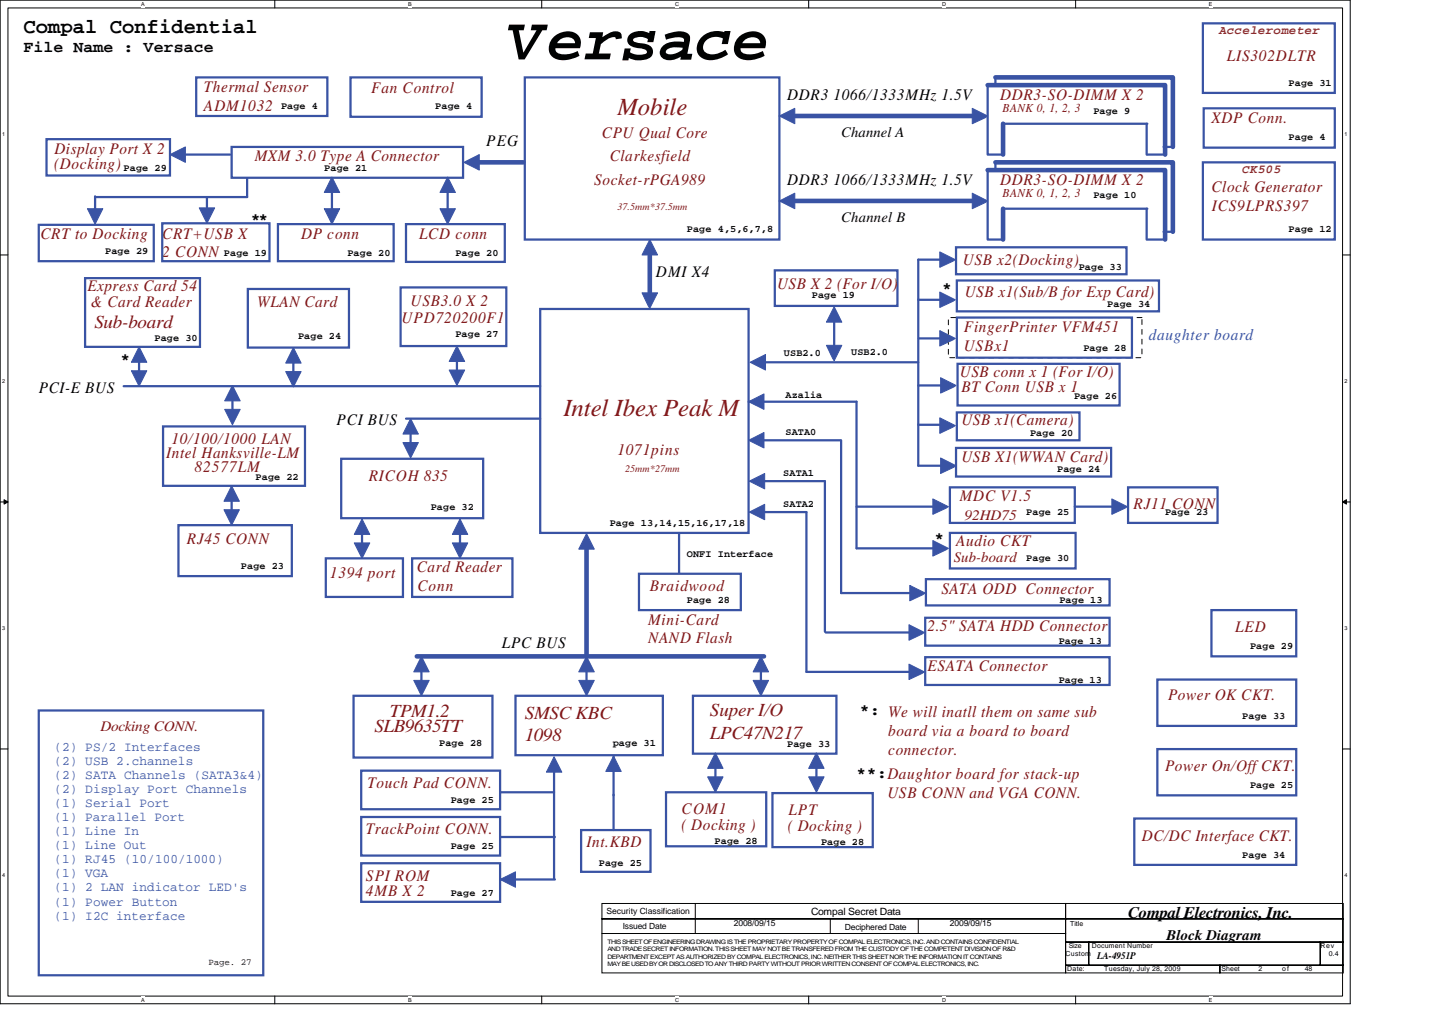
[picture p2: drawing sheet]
<svg xmlns="http://www.w3.org/2000/svg" width="297mm" height="210mm" viewBox="0 0 297 210" stroke-linecap="round" stroke-linejoin="round" font-family="sans-serif">
<path d="M0 0h280.1v208.1h-280.1zM1.6 1.6h276.9v204.9h-276.9z" fill="none" stroke="#010202" stroke-width=".21"/>
<g fill="#fff">
<path d="M29.3 .2h.8v1.3h-.8z"/>
<path d="M29.3 206.6h.8v1.3h-.8z"/>
</g>
<path d="M57 0v1.6M57 206.5v1.6" fill="none" stroke="#010202" stroke-width=".21"/>
<g fill="#fff">
<path d="M84.7 .2h.7v1.3h-.7z"/>
<path d="M84.7 206.6h.7v1.3h-.7z"/>
</g>
<path d="M112.4 0v1.6M112.4 206.5v1.6" fill="none" stroke="#010202" stroke-width=".21"/>
<g fill="#fff">
<path d="M140 .2h.8v1.3h-.8z"/>
<path d="M140 206.6h.8v1.3h-.8z"/>
</g>
<path d="M167.7 0v1.6M167.7 206.5v1.6" fill="none" stroke="#010202" stroke-width=".21"/>
<g fill="#fff">
<path d="M195.4 .2h.8v1.3h-.8z"/>
<path d="M195.4 206.6h.8v1.3h-.8z"/>
</g>
<path d="M223.1 0v1.6M223.1 206.5v1.6" fill="none" stroke="#010202" stroke-width=".21"/>
<g fill="#fff">
<path d="M250.8 .2h.7v1.3h-.7z"/>
<path d="M250.8 206.6h.7v1.3h-.7z"/>
<path d="M.4 27.2h.7v1.3h-.7z"/>
<path d="M278.9 27.2h.6v1.3h-.6z"/>
<path d="M.4 78.4h.7v1.3h-.7z"/>
<path d="M278.9 78.4h.6v1.3h-.6z"/>
</g>
<path d="M0 52.8h1.6M278.5 52.8h1.6" fill="none" stroke="#010202" stroke-width=".21"/>
<g fill="#fff">
<path d="M.4 129.6h.7v1.3h-.7z"/>
<path d="M278.9 129.6h.6v1.3h-.6z"/>
</g>
<path d="M0 104.1h1.6M278.5 104.1h1.6" fill="none" stroke="#010202" stroke-width=".21"/>
<path d="M.8 103.6l.8 .5-.8 .4z" fill="#010202"/>
<path d="M.8 103.6l.8 .5-.8 .4z" fill="none" stroke="#010202" stroke-width=".21"/>
<path d="M278.5 104.1l.8-.5v.9z" fill="#010202"/>
<path d="M278.5 104.1l.8-.5v.9z" fill="none" stroke="#010202" stroke-width=".21"/>
<g fill="#fff">
<path d="M.4 180.8h.7v1.3h-.7z"/>
<path d="M278.9 180.8h.6v1.3h-.6z"/>
</g>
<g fill="none" stroke="#010202" stroke-width=".21">
<path d="M0 155.3h1.6M278.5 155.3h1.6M124.9 187.3h96.1v3.2h-96.1zM124.9 190.5h96.1v3h-96.1zM124.9 193.5h96.1v8.2h-96.1zM144.2 187.3v6.2M172.2 190.5v3M190.5 190.5v3M221 195.3h4.8v4.8h-4.8zM221 187.3h57.6v3.2h-57.6zM221 190.5h57.6v4.8h-57.6zM225.8 195.3h48.1v4.8h-48.1z"/>
<path d="M273.9 195.3h4.7v4.8h-4.7zM221 200.1h32v1.6h-32zM253 200.1h25.6v1.6h-25.6z"/>
</g>
<g fill="none" stroke="#3953a4" stroke-width=".47">
<path d="M40.7 16h27.2v8h-27.2zM72.7 16h27.2v8.2h-27.2zM108.9 16h52.8v33.7h-52.8zM249.5 33.7h27.4v16h-27.4zM112.1 64h43.2v46.5h-43.2zM157 99.7h14.1v31.2M158.5 91.3h15.8M37 108.9h23.5v10.5h-23.5zM67.6 115.7h16v8h-16zM95.4 109.2v4.6M177.7 105h16.6M197 101h25.9v7.4h-25.9z"/>
<path d="M171.3 131.1h19.5M191.9 128.1h38.3v5.7h-38.3zM192.1 120.1h38.1v5.4h-38.1zM73.3 144.2h28.8v12.8h-28.8zM74.9 159.7h28.8v8h-28.8zM106.9 144.2h30.6v12.3h-30.6zM127.3 156.9v15.2M103.7 164.2h11.2M120.5 172.1h14.4v8.6h-14.4z"/>
</g>
<path d="M193.5 103.4l3.2 1.6-3.2 1.6z" fill="#3953a4"/>
<path d="M193.5 103.4l3.2 1.6-3.2 1.6z" fill="none" stroke="#3953a4" stroke-width=".21"/>
<path d="M25.7 80h86.4" fill="none" stroke="#3953a4" stroke-width=".47"/>
<path d="M188.7 121.3l3.2 1.6-3.2 1.6z" fill="#3953a4"/>
<path d="M188.7 121.3l3.2 1.6-3.2 1.6z" fill="none" stroke="#3953a4" stroke-width=".21"/>
<path d="M133.2 60.7h3.2l-1.6 3.2z" fill="#3953a4"/>
<path d="M133.2 60.7h3.2l-1.6 3.2z" fill="none" stroke="#3953a4" stroke-width=".21"/>
<path d="M84.2 46.5h20.5v7.8h-20.5z" fill="none" stroke="#3953a4" stroke-width=".47"/>
<path d="M188.5 129.5l3.2 1.6-3.2 1.6z" fill="#3953a4"/>
<path d="M188.5 129.5l3.2 1.6-3.2 1.6z" fill="none" stroke="#3953a4" stroke-width=".21"/>
<path d="M204.9 17.6v14.4h3.2M238 32h3.2M74.9 169.4h28.8v8h-28.8z" fill="none" stroke="#3953a4" stroke-width=".47"/>
<path d="M204.9 17.6h36.8v14.4M208.1 25.7v6.3" fill="none" stroke="#3953a4" stroke-width=".95"/>
<path d="M155.4 99.7l3.2-1.6v3.2z" fill="#3953a4"/>
<path d="M155.4 99.7l3.2-1.6v3.2z" fill="none" stroke="#3953a4" stroke-width=".21"/>
<path d="M208.1 25.7h29.9M237.8 25.7v6.3" fill="none" stroke="#3953a4" stroke-width=".47"/>
<path d="M201.7 22.5l3.2 1.5-3.2 1.7z" fill="#3953a4"/>
<path d="M201.7 22.5l3.2 1.5-3.2 1.7z" fill="none" stroke="#3953a4" stroke-width=".21"/>
<path d="M161.7 24l3.2-1.5v3.2z" fill="#3953a4"/>
<path d="M161.7 24l3.2-1.5v3.2z" fill="none" stroke="#3953a4" stroke-width=".21"/>
<path d="M190.5 53.8v42.7M198.5 58.1h41.9v6.4h-41.9zM198.5 65.8h36.3v8.3h-36.3zM198.6 75.4h33.6v8.6h-33.6zM177.7 113.7h16M197 110.5h26.1v7.3h-26.1z" fill="none" stroke="#3953a4" stroke-width=".47"/>
<path d="M196.7 65.8h40.2v8.3h-40.2z" fill="none" stroke="#010202" stroke-width=".21" stroke-dasharray="1 1 1 1 1 1 1 1"/>
<path d="M194.9 60.5l3.3 1.6-3.3 1.6z" fill="#3953a4"/>
<path d="M194.9 60.5l3.3 1.6-3.3 1.6z" fill="none" stroke="#3953a4" stroke-width=".21"/>
<path d="M158.6 75.1h31.9M190.5 62.1h6.1" fill="none" stroke="#3953a4" stroke-width=".47"/>
<path d="M194.9 68.5l3.3 1.6-3.3 1.6z" fill="#3953a4"/>
<path d="M194.9 68.5l3.3 1.6-3.3 1.6z" fill="none" stroke="#3953a4" stroke-width=".21"/>
<path d="M190.6 70.1h6.1" fill="none" stroke="#3953a4" stroke-width=".47"/>
<path d="M195.1 78.3l3.2 1.6-3.2 1.6z" fill="#3953a4"/>
<path d="M195.1 78.3l3.2 1.6-3.2 1.6z" fill="none" stroke="#3953a4" stroke-width=".21"/>
<path d="M190.5 79.9h6.1" fill="none" stroke="#3953a4" stroke-width=".47"/>
<path d="M155.6 75.1l3.2-1.6v3.2z" fill="#3953a4"/>
<path d="M155.6 75.1l3.2-1.6v3.2z" fill="none" stroke="#3953a4" stroke-width=".21"/>
<path d="M155.3 83.3h22.4" fill="none" stroke="#3953a4" stroke-width=".47"/>
<path d="M155.3 83.3l3.2-1.6v3.2z" fill="#3953a4"/>
<path d="M155.3 83.3l3.2-1.6v3.2z" fill="none" stroke="#3953a4" stroke-width=".21"/>
<path d="M155.3 91.3l3.2-1.6v3.2z" fill="#3953a4"/>
<path d="M155.3 91.3l3.2-1.6v3.2z" fill="none" stroke="#3953a4" stroke-width=".21"/>
<path d="M193.5 112.1l3.2 1.6-3.2 1.6z" fill="#3953a4"/>
<path d="M193.5 112.1l3.2 1.6-3.2 1.6z" fill="none" stroke="#3953a4" stroke-width=".21"/>
<path d="M134.8 49.7l1.6 3.1h-3.2z" fill="#3953a4"/>
<path d="M134.8 49.7l1.6 3.1h-3.2z" fill="none" stroke="#3953a4" stroke-width=".21"/>
<path d="M134.8 52v9.7" fill="none" stroke="#3953a4" stroke-width=".95"/>
<path d="M8 46.6h23.9v7.5h-23.9zM17.6 57.7h23.9v14.2h-23.9zM33.7 46.3h22.2v7.8h-22.2zM57.7 46.5h24v7.6h-24z" fill="none" stroke="#3953a4" stroke-width=".47"/>
<path d="M194.9 86.6l3.3 1.6-3.3 1.6z" fill="#3953a4"/>
<path d="M194.9 86.6l3.3 1.6-3.3 1.6z" fill="none" stroke="#3953a4" stroke-width=".21"/>
<path d="M206.5 16v1.6M249.5 4.8h27.4v14.5h-27.4zM241.4 30.5h1.7M190.5 88h5.6M198.5 85.5h25.4v5.8h-25.4zM85.5 115.7h20.8v8h-20.8zM234 101h18.6v7.4h-18.6zM8 147.3h46.6v54.9h-46.6zM143.7 144.2h29.8v12h-29.8zM138.2 164.2h20.7v11.2h-20.7zM160.2 164.4h20.8v11.2h-20.8z" fill="none" stroke="#3953a4" stroke-width=".47"/>
<path d="M206.5 16h36.8v14.5" fill="none" stroke="#3953a4" stroke-width=".95"/>
<path d="M96.2 33.7l3.2-1.7v3.3z" fill="#3953a4"/>
<path d="M96.2 33.7l3.2-1.7v3.3z" fill="none" stroke="#3953a4" stroke-width=".21"/>
<path d="M98.9 33.7h9.6M164.9 24h36.8" fill="none" stroke="#3953a4" stroke-width=".95"/>
<path d="M121.7 110.6l1.6 3.2h-3.2z" fill="#3953a4"/>
<path d="M121.7 110.6l1.6 3.2h-3.2z" fill="none" stroke="#3953a4" stroke-width=".21"/>
<path d="M121.7 112.1v23.8M86.5 136.1h72" fill="none" stroke="#3953a4" stroke-width=".95"/>
<path d="M48 30.5h48.1v6.3h-48.1zM249.7 22.5h27.2v8.1h-27.2zM198.3 51.3h35.4v5.6h-35.4zM174.5 91.3v31.6h15.8M177.7 83.3v30.4M74.9 178.9h28.8v8h-28.8z" fill="none" stroke="#3953a4" stroke-width=".47"/>
<path d="M194.9 52.2l3.3 1.6-3.3 1.6z" fill="#3953a4"/>
<path d="M194.9 52.2l3.3 1.6-3.3 1.6z" fill="none" stroke="#3953a4" stroke-width=".21"/>
<path d="M204.9 35.3v14.4h3.2M206.5 33.7v1.6M190.5 53.8h6.1M208.1 43.3h29.9M237.8 43.3v6.4M238 49.7h3.2M241.4 48h1.7M132.5 118.9h21.2v7.6h-21.2zM140.9 110.5v8.3" fill="none" stroke="#3953a4" stroke-width=".47"/>
<path d="M204.9 35.3h36.8v14.4M206.5 33.7h36.8v14.3M164.9 41.7h36.8M208.1 43.3v6.4" fill="none" stroke="#3953a4" stroke-width=".95"/>
<path d="M201.7 40l3.2 1.7-3.2 1.6z" fill="#3953a4"/>
<path d="M201.7 40l3.2 1.7-3.2 1.6z" fill="none" stroke="#3953a4" stroke-width=".21"/>
<path d="M161.7 41.7l3.2-1.7v3.3z" fill="#3953a4"/>
<path d="M161.7 41.7l3.2-1.7v3.3z" fill="none" stroke="#3953a4" stroke-width=".21"/>
<path d="M95.4 107.6l1.6 3.2h-3.2z" fill="#3953a4"/>
<path d="M95.4 107.6l1.6 3.2h-3.2z" fill="none" stroke="#3953a4" stroke-width=".21"/>
<path d="M92.9 39.4v4.6" fill="none" stroke="#3953a4" stroke-width=".47"/>
<path d="M91.3 43.3h3.2l-1.6 3.2z" fill="#3953a4"/>
<path d="M91.3 43.3h3.2l-1.6 3.2z" fill="none" stroke="#3953a4" stroke-width=".21"/>
<path d="M92.9 36.7l1.6 3.2h-3.2z" fill="#3953a4"/>
<path d="M92.9 36.7l1.6 3.2h-3.2z" fill="none" stroke="#3953a4" stroke-width=".21"/>
<path d="M68.9 39.4v4.6" fill="none" stroke="#3953a4" stroke-width=".47"/>
<path d="M67.3 43.3h3.2l-1.6 3.2z" fill="#3953a4"/>
<path d="M67.3 43.3h3.2l-1.6 3.2z" fill="none" stroke="#3953a4" stroke-width=".21"/>
<path d="M68.9 36.7l1.6 3.2h-3.2z" fill="#3953a4"/>
<path d="M68.9 36.7l1.6 3.2h-3.2z" fill="none" stroke="#3953a4" stroke-width=".21"/>
<path d="M51.3 37v3.8M19.7 40.7v4.3" fill="none" stroke="#3953a4" stroke-width=".47"/>
<path d="M18.1 43.3h3.2l-1.6 3.2z" fill="#3953a4"/>
<path d="M18.1 43.3h3.2l-1.6 3.2z" fill="none" stroke="#3953a4" stroke-width=".21"/>
<path d="M19.9 40.8h31.4" fill="none" stroke="#3953a4" stroke-width=".47"/>
<path d="M41.3 43.1h3.2l-1.6 3.2z" fill="#3953a4"/>
<path d="M41.3 43.1h3.2l-1.6 3.2z" fill="none" stroke="#3953a4" stroke-width=".21"/>
<path d="M42.9 41v3.7M51.4 59.9h21v12.1h-21zM33.8 88.4h29.5v12.3h-29.5zM48.2 81.5v4.6" fill="none" stroke="#3953a4" stroke-width=".47"/>
<path d="M46.6 84.9h3.2l-1.6 3.1z" fill="#3953a4"/>
<path d="M46.6 84.9h3.2l-1.6 3.1z" fill="none" stroke="#3953a4" stroke-width=".21"/>
<path d="M48.2 79.9l1.6 3.2h-3.2z" fill="#3953a4"/>
<path d="M48.2 79.9l1.6 3.2h-3.2z" fill="none" stroke="#3953a4" stroke-width=".21"/>
<path d="M60.9 73.7v4.6" fill="none" stroke="#3953a4" stroke-width=".47"/>
<path d="M59.3 77h3.2l-1.6 3.2z" fill="#3953a4"/>
<path d="M59.3 77h3.2l-1.6 3.2z" fill="none" stroke="#3953a4" stroke-width=".21"/>
<path d="M60.9 72l1.6 3.3h-3.2z" fill="#3953a4"/>
<path d="M60.9 72l1.6 3.3h-3.2z" fill="none" stroke="#3953a4" stroke-width=".21"/>
<path d="M28.8 73.5v4.6" fill="none" stroke="#3953a4" stroke-width=".47"/>
<path d="M27.3 76.9h3.2l-1.7 3.1z" fill="#3953a4"/>
<path d="M27.3 76.9h3.2l-1.7 3.1z" fill="none" stroke="#3953a4" stroke-width=".21"/>
<path d="M28.8 71.9l1.7 3.2h-3.2z" fill="#3953a4"/>
<path d="M28.8 71.9l1.7 3.2h-3.2z" fill="none" stroke="#3953a4" stroke-width=".21"/>
<path d="M93.8 112.5h3.2l-1.6 3.2z" fill="#3953a4"/>
<path d="M93.8 112.5h3.2l-1.6 3.2z" fill="none" stroke="#3953a4" stroke-width=".21"/>
<path d="M75.1 109.2v4.6" fill="none" stroke="#3953a4" stroke-width=".47"/>
<path d="M75.1 107.6l1.6 3.2h-3.2z" fill="#3953a4"/>
<path d="M75.1 107.6l1.6 3.2h-3.2z" fill="none" stroke="#3953a4" stroke-width=".21"/>
<path d="M73.5 112.5h3.2l-1.6 3.2z" fill="#3953a4"/>
<path d="M73.5 112.5h3.2l-1.6 3.2z" fill="none" stroke="#3953a4" stroke-width=".21"/>
<path d="M48 102.3v4.6" fill="none" stroke="#3953a4" stroke-width=".47"/>
<path d="M48 100.7l1.7 3.2h-3.2z" fill="#3953a4"/>
<path d="M48 100.7l1.7 3.2h-3.2z" fill="none" stroke="#3953a4" stroke-width=".21"/>
<path d="M46.5 105.7h3.2l-1.7 3.2z" fill="#3953a4"/>
<path d="M46.5 105.7h3.2l-1.7 3.2z" fill="none" stroke="#3953a4" stroke-width=".21"/>
<path d="M103.7 182.3l3.2-1.6v3.2z" fill="#3953a4"/>
<path d="M103.7 182.3l3.2-1.6v3.2z" fill="none" stroke="#3953a4" stroke-width=".21"/>
<path d="M87.4 137.7v4.6" fill="none" stroke="#3953a4" stroke-width=".47"/>
<path d="M87.4 136.1l1.6 3.2h-3.2z" fill="#3953a4"/>
<path d="M87.4 136.1l1.6 3.2h-3.2z" fill="none" stroke="#3953a4" stroke-width=".21"/>
<path d="M85.8 141h3.2l-1.6 3.2z" fill="#3953a4"/>
<path d="M85.8 141h3.2l-1.6 3.2z" fill="none" stroke="#3953a4" stroke-width=".21"/>
<path d="M121.7 137.7v4.6" fill="none" stroke="#3953a4" stroke-width=".47"/>
<path d="M121.7 136.1l1.6 3.2h-3.2z" fill="#3953a4"/>
<path d="M121.7 136.1l1.6 3.2h-3.2z" fill="none" stroke="#3953a4" stroke-width=".21"/>
<path d="M120.1 141h3.2l-1.6 3.2z" fill="#3953a4"/>
<path d="M120.1 141h3.2l-1.6 3.2z" fill="none" stroke="#3953a4" stroke-width=".21"/>
<path d="M157.8 137.7v4.6" fill="none" stroke="#3953a4" stroke-width=".47"/>
<path d="M157.8 136.1l1.6 3.2h-3.2z" fill="#3953a4"/>
<path d="M157.8 136.1l1.6 3.2h-3.2z" fill="none" stroke="#3953a4" stroke-width=".21"/>
<path d="M156.2 141h3.2l-1.6 3.2z" fill="#3953a4"/>
<path d="M156.2 141h3.2l-1.6 3.2z" fill="none" stroke="#3953a4" stroke-width=".21"/>
<path d="M127.3 156.7l1.6 3.2h-3.2z" fill="#3953a4"/>
<path d="M127.3 156.7l1.6 3.2h-3.2z" fill="none" stroke="#3953a4" stroke-width=".21"/>
<path d="M114.9 156.9l1.6 3.2h-3.2z" fill="#3953a4"/>
<path d="M114.9 156.9l1.6 3.2h-3.2z" fill="none" stroke="#3953a4" stroke-width=".21"/>
<path d="M114.9 159.4v22.8M148.4 157.7v4.6M103.9 173.5h11.2M103.9 182.3h11.2" fill="none" stroke="#3953a4" stroke-width=".47"/>
<path d="M148.4 156.1l1.6 3.2h-3.2z" fill="#3953a4"/>
<path d="M148.4 156.1l1.6 3.2h-3.2z" fill="none" stroke="#3953a4" stroke-width=".21"/>
<path d="M146.8 161h3.2l-1.6 3.2z" fill="#3953a4"/>
<path d="M146.8 161h3.2l-1.6 3.2z" fill="none" stroke="#3953a4" stroke-width=".21"/>
<path d="M169.4 157.7v4.6" fill="none" stroke="#3953a4" stroke-width=".47"/>
<path d="M169.4 156.1l1.5 3.2h-3.2z" fill="#3953a4"/>
<path d="M169.4 156.1l1.5 3.2h-3.2z" fill="none" stroke="#3953a4" stroke-width=".21"/>
<path d="M167.7 161h3.2l-1.5 3.2z" fill="#3953a4"/>
<path d="M167.7 161h3.2l-1.5 3.2z" fill="none" stroke="#3953a4" stroke-width=".21"/>
<path d="M230.6 103.4l3.2 1.6-3.2 1.6z" fill="#3953a4"/>
<path d="M230.6 103.4l3.2 1.6-3.2 1.6z" fill="none" stroke="#3953a4" stroke-width=".21"/>
<path d="M70.8 95.1h29.4v12.3h-29.4zM84.2 86.8h27.9M85.2 88.4v4.6M222.9 105h9.2" fill="none" stroke="#3953a4" stroke-width=".47"/>
<path d="M83.6 91.7h3.2l-1.6 3.2z" fill="#3953a4"/>
<path d="M83.6 91.7h3.2l-1.6 3.2z" fill="none" stroke="#3953a4" stroke-width=".21"/>
<path d="M85.2 86.8l1.6 3.2h-3.2z" fill="#3953a4"/>
<path d="M85.2 86.8l1.6 3.2h-3.2z" fill="none" stroke="#3953a4" stroke-width=".21"/>
<path d="M195.1 94.9l3.2 1.6-3.2 1.6z" fill="#3953a4"/>
<path d="M195.1 94.9l3.2 1.6-3.2 1.6z" fill="none" stroke="#3953a4" stroke-width=".21"/>
<path d="M38.5 32h9.2M190.5 96.5h5.6M198.3 92.9h32.2v5.9h-32.2z" fill="none" stroke="#3953a4" stroke-width=".47"/>
<path d="M35.3 32l3.2-1.5v3.2z" fill="#3953a4"/>
<path d="M35.3 32l3.2-1.5v3.2z" fill="none" stroke="#3953a4" stroke-width=".21"/>
<path d="M9.6 28.8h25.7v7.6h-25.7zM158.3 106.1h9" fill="none" stroke="#3953a4" stroke-width=".47"/>
<path d="M155.4 106.1l3.2-1.6v3.2z" fill="#3953a4"/>
<path d="M155.4 106.1l3.2-1.6v3.2z" fill="none" stroke="#3953a4" stroke-width=".21"/>
<path d="M167.3 106.1v33.2h23.2M191.9 136.2h38.3v5.8h-38.3z" fill="none" stroke="#3953a4" stroke-width=".47"/>
<path d="M188.5 137.7l3.2 1.6-3.2 1.6z" fill="#3953a4"/>
<path d="M188.5 137.7l3.2 1.6-3.2 1.6z" fill="none" stroke="#3953a4" stroke-width=".21"/>
<path d="M83.1 59.6h21.9v12.1h-21.9zM94.8 73.3v4.7M251.3 126.5h17.6v9.6h-17.6zM240.1 155.3h28.8v9.6h-28.8zM240.1 140.9h28.8v9.6h-28.8zM235.3 169.7h33.6v9.6h-33.6z" fill="none" stroke="#3953a4" stroke-width=".47"/>
<path d="M93.2 76.7h3.2l-1.6 3.2z" fill="#3953a4"/>
<path d="M93.2 76.7h3.2l-1.6 3.2z" fill="none" stroke="#3953a4" stroke-width=".21"/>
<path d="M94.8 71.7l1.6 3.2h-3.2z" fill="#3953a4"/>
<path d="M94.8 71.7l1.6 3.2h-3.2z" fill="none" stroke="#3953a4" stroke-width=".21"/>
<path d="M160.7 56h25.5v7.4h-25.5z" fill="none" stroke="#3953a4" stroke-width=".47"/>
<path d="M173 63.6l1.6 3.2h-3.2z" fill="#3953a4"/>
<path d="M173 63.6l1.6 3.2h-3.2z" fill="none" stroke="#3953a4" stroke-width=".21"/>
<path d="M171.4 71.6h3.2l-1.6 3.2z" fill="#3953a4"/>
<path d="M171.4 71.6h3.2l-1.6 3.2z" fill="none" stroke="#3953a4" stroke-width=".21"/>
<path d="M173 66.5v6" fill="none" stroke="#3953a4" stroke-width=".47"/>
<text font-size="12.8" fill="#010202" x="105.7" y="12.3">Versace</text>
<g font-size="5.1" fill="#7f1416">
<text x="128.1" y="23.8">Mobile</text>
<text x="116.9" y="86.2">Intel Ibex Peak M</text>
</g>
<text font-size="4.3" fill="#010202" x="4.8" y="6.9">Compal Confidential</text>
<g font-size="3.8" fill="#7f1416">
<text x="19.6" y="68">Sub-board</text>
<text x="80.9" y="148.6">TPM1.2</text>
<text x="108.9" y="149.1">SMSC KBC</text>
<text x="147.3" y="148.5">Super I/O</text>
<text x="77.7" y="151.8">SLB9635TT</text>
<text x="108.9" y="153.5">1098</text>
<text x="147.3" y="153.3">LPC47N217</text>
</g>
<g font-size="3.3" fill="#010202">
<text x="4.8" y="10.8">File Name : Versace</text>
<text x="163.3" y="20.6">DDR3 1066/1333MHz 1.5V</text>
<text x="100.9" y="30.2">PEG</text>
<text x="163.3" y="38.2">DDR3 1066/1333MHz 1.5V</text>
<text x="52" y="46.5">**</text>
<text x="136.1" y="57.4">DMI X4</text>
<text x="195.4" y="60.8">*</text>
<text x="25" y="75.5">*</text>
<text x="8" y="81.4">PCI-E BUS</text>
<text x="69.8" y="88">PCI BUS</text>
<text x="193.8" y="112.6">*</text>
<text x="104.1" y="134.3">LPC BUS</text>
<text x="178.4" y="148.3">*: We will inatll them on same sub</text>
<text x="177.7" y="161.3">**:Daughtor board for stack-up</text>
<text x="234" y="190.3">Compal Electronics, Inc.</text>
</g>
<g font-size="3.3" fill="#7f1416">
<text x="254.5" y="12.6">LIS302DLTR</text>
<text x="42.3" y="19">Thermal Sensor</text>
<text x="42.3" y="22.9">ADM1032</text>
<text x="77" y="19.4">Fan Control</text>
<text x="207.4" y="20.6">DDR3-SO-DIMM X 2</text>
<text x="124.9" y="28.6">CPU Qual Core</text>
<text x="251.3" y="25.4">XDP Conn.</text>
<text x="11.3" y="35">(Docking)</text>
<text x="11.3" y="31.8">Display Port X 2</text>
<text x="52.8" y="33.4">MXM 3.0 Type A Connector</text>
<text x="126.5" y="33.4">Clarkesfield</text>
<text x="123.3" y="38.2">Socket-rPGA989</text>
<text x="207.4" y="38.2">DDR3-SO-DIMM X 2</text>
<text x="251.3" y="39.8">Clock Generator</text>
<text x="251.4" y="43.7">ICS9LPRS397</text>
<text x="8.4" y="49.4">CRT to Docking</text>
<text x="33.7" y="49.4">CRT+USB X</text>
<text x="33.7" y="53.3">2 CONN</text>
<text x="62.5" y="49.4">DP conn</text>
<text x="86.9" y="49.6">LCD conn</text>
<text x="161.2" y="59.8">USB X 2 (For I/O)</text>
<text x="199.7" y="54.9">USB x2(Docking)</text>
<text x="18.1" y="60.3">Express Card 54</text>
<text x="18.8" y="63.7">&amp; Card Reader</text>
<text x="53.3" y="63.7">WLAN Card</text>
<text x="85.2" y="63.4">USB3.0 X 2</text>
<text x="200.1" y="61.6">USB x1(Sub/B for Exp Card)</text>
<text x="83.3" y="67">UPD720200F1</text>
<text x="199.9" y="68.8">FingerPrinter VFM451</text>
<text x="199.9" y="72.7">USBx1</text>
<text x="199.1" y="78.2">USB conn x 1 (For I/O)</text>
<text x="199.4" y="81.3">BT Conn USB x 1</text>
<text x="199.4" y="88.2">USB x1(Camera)</text>
<text x="34.5" y="94.9">Intel Hanksville-LM</text>
<text x="35.6" y="92">10/100/1000 LAN</text>
<text x="128.1" y="94.3">1071pins</text>
<text x="199.4" y="95.8">USB X1(WWAN Card)</text>
<text x="40.3" y="97.9">82577LM</text>
<text x="76.5" y="99.7">RICOH 835</text>
<text x="199.1" y="103.8">MDC V1.5</text>
<text x="235.1" y="105.4">RJ11 CONN</text>
<text x="38.8" y="112.8">RJ45 CONN</text>
<text x="198.4" y="113.3">Audio CKT</text>
<text x="68.4" y="119.8">1394 port</text>
<text x="86.5" y="118.6">Card Reader</text>
<text x="86.6" y="122.5">Conn</text>
<text x="134.8" y="122.4">Braidwood</text>
<text x="195.3" y="123">SATA ODD Connector</text>
<text x="134.5" y="129.5">Mini-Card</text>
<text x="192.4" y="130.9">2.5&quot; SATA HDD Connector</text>
<text x="256.2" y="131">LED</text>
<text x="134.5" y="133.3">NAND Flash</text>
<text x="192.4" y="139">ESATA Connector</text>
<text x="242.3" y="145.1">Power OK CKT.</text>
<text x="184.2" y="152.5">board via a board to board</text>
<text x="184.2" y="156.4">connector.</text>
<text x="241.7" y="159.8">Power On/Off CKT.</text>
<text x="76.2" y="163.4">Touch Pad CONN.</text>
<text x="184.1" y="165.4">USB CONN and VGA CONN.</text>
<text x="75.9" y="173">TrackPoint CONN.</text>
<text x="141.3" y="172">( Docking )</text>
<text x="141.3" y="168.8">COM1</text>
<text x="163.4" y="172.2">( Docking )</text>
<text x="163.5" y="169">LPT</text>
<text x="121.7" y="175.5">Int.KBD</text>
<text x="236.9" y="174.3">DC/DC Interface CKT.</text>
<text x="75.9" y="182.6">SPI ROM</text>
<text x="75.9" y="185.8">4MB X 2</text>
</g>
<text font-size="3.3" fill="#3953a4" x="238.3" y="70.4">daughter board</text>
<g font-size="3" fill="#010202">
<text x="174.5" y="28.4">Channel A</text>
<text x="174.5" y="46">Channel B</text>
<text x="242" y="194.8">Block Diagram</text>
</g>
<g font-size="3" fill="#7f1416">
<text x="200.1" y="107.7">92HD75</text>
<text x="197.8" y="116.5">Sub-board</text>
<text x="20.8" y="151.6">Docking CONN.</text>
</g>
<g font-size="2.7" fill="#3953a4">
<text x="11.3" y="155.6">(2) PS/2 Interfaces</text>
<text x="11.3" y="158.5">(2) USB 2.channels</text>
<text x="11.3" y="161.4">(2) SATA Channels (SATA3&amp;4)</text>
<text x="11.3" y="164.3">(2) Display Port Channels</text>
<text x="11.3" y="167.3">(1) Serial Port</text>
<text x="11.3" y="170.2">(1) Parallel Port</text>
<text x="11.3" y="173.1">(1) Line In</text>
<text x="11.3" y="176">(1) Line Out</text>
<text x="11.3" y="178.9">(1) RJ45 (10/100/1000)</text>
<text x="11.3" y="181.9">(1) VGA</text>
<text x="11.3" y="184.8">(1) 2 LAN indicator LED's</text>
<text x="11.3" y="187.7">(1) Power Button</text>
<text x="11.3" y="190.6">(1) I2C interface</text>
</g>
<g font-size="2.5" fill="#7f421c">
<text x="252.9" y="7">Accelerometer</text>
<text x="257.7" y="35.8">CK505</text>
</g>
<g font-size="2.5" fill="#7f1416">
<text x="207.9" y="23.3">BANK 0, 1, 2, 3</text>
<text x="207.9" y="40.9">BANK 0, 1, 2, 3</text>
</g>
<g font-size="2.1" fill="#010202">
<text x="267.3" y="17.8">Page 31</text>
<text x="58.3" y="22.6">Page 4</text>
<text x="90.3" y="22.6">Page 4</text>
<text x="226.8" y="23.6">Page 9</text>
<text x="267.3" y="29">Page 4</text>
<text x="25.7" y="35.4">Page 29</text>
<text x="67.3" y="35.4">Page 21</text>
<text x="226.8" y="41.1">Page 10</text>
<text x="21.8" y="52.7">Page 29</text>
<text x="46.5" y="53">Page 19</text>
<text x="72" y="53">Page 20</text>
<text x="94.5" y="53">Page 20</text>
<text x="142.5" y="48.2">Page 4,5,6,7,8</text>
<text x="267.3" y="48.2">Page 12</text>
<text x="223.7" y="55.9">Page 33</text>
<text x="168.4" y="61.8">Page 19</text>
<text x="229.7" y="63.6">Page 34</text>
<text x="32" y="70.6">Page 30</text>
<text x="61.8" y="70.3">Page 24</text>
<text x="94.5" y="70">Page 27</text>
<text x="162.6" y="73.8">USB2.0</text>
<text x="176.5" y="73.6">USB2.0</text>
<text x="224.7" y="72.7">Page 28</text>
<text x="162.9" y="82.4">Azalia</text>
<text x="222.8" y="82.8">Page 26</text>
<text x="162.9" y="90.3">SATA0</text>
<text x="213.7" y="90.4">Page 20</text>
<text x="53" y="99.6">Page 22</text>
<text x="162.5" y="98.8">SATA1</text>
<text x="219.3" y="97.8">Page 24</text>
<text x="89.3" y="105.8">Page 32</text>
<text x="162.5" y="105.2">SATA2</text>
<text x="212.9" y="106.8">Page 25</text>
<text x="241.7" y="106.8">Page 23</text>
<text x="126.5" y="109">Page 13,14,15,16,17,18</text>
<text x="50" y="118">Page 23</text>
<text x="142.5" y="115.4">ONFI Interface</text>
<text x="212.9" y="116.3">Page 30</text>
<text x="142.5" y="125">Page 28</text>
<text x="219.7" y="125">Page 13</text>
<text x="219.6" y="133.5">Page 13</text>
<text x="259.3" y="134.6">Page 29</text>
<text x="219.6" y="141.5">Page 13</text>
<text x="257.7" y="149">Page 33</text>
<text x="91.1" y="154.6">Page 28</text>
<text x="127.1" y="154.6">page 31</text>
<text x="163.3" y="154.8">Page 33</text>
<text x="93.5" y="166.5">Page 25</text>
<text x="259.3" y="163.4">Page 25</text>
<text x="93.5" y="176">Page 25</text>
<text x="124.2" y="179.6">Page 25</text>
<text x="148.2" y="174.9">Page 28</text>
<text x="170.3" y="175.1">Page 28</text>
<text x="257.7" y="177.8">Page 34</text>
<text x="93.5" y="185.6">Page 27</text>
<text x="168.2" y="189.6">Compal Secret Data</text>
<text x="227.6" y="198.7">LA-4951P</text>
</g>
<g font-size="2.1" fill="#7f1416">
<text x="128.1" y="43.5">37.5mm*37.5mm</text>
<text x="129.7" y="97.9">25mm*27mm</text>
</g>
<text font-size="1.9" fill="#010202" x="43.3" y="200">Page. 27</text>
<g font-size="1.8" fill="#010202">
<text x="125.8" y="189.5">Security Classification</text>
<text x="129.2" y="192.5">Issued Date</text>
<text x="152.2" y="192">2008/09/15</text>
<text x="175.3" y="192.7">Deciphered Date</text>
<text x="197" y="192">2009/09/15</text>
</g>
<g font-size="1.4" fill="#010202">
<text x="222" y="191.9">Title</text>
<text x="221.7" y="196.6">Size</text>
<text x="226.5" y="196.6">Document Number</text>
<text x="273.9" y="196.6">Rev</text>
<text x="221" y="198.2">Custom</text>
<text x="221.4" y="201.4">Date:</text>
<text x="229" y="201.4">Tuesday, July 28, 2009</text>
<text x="253.4" y="201.4">Sheet</text>
<text x="261" y="201.4">2</text>
<text x="266" y="201.4">of</text>
<text x="270.6" y="201.4">48</text>
<text x="275.6" y="198.2">0.4</text>
</g>
<g font-size="1.3" fill="#010202">
<text x="126" y="195.8">THIS SHEET OF ENGINEERING DRAWING IS THE PROPRIETARY PROPERTY OF COMPAL ELECTRONICS, INC. AND CONTAINS CONFIDENTIAL</text>
<text x="126" y="197.2">AND TRADE SECRET INFORMATION. THIS SHEET MAY NOT BE TRANSFERED FROM THE CUSTODY OF THE COMPETENT DIVISION OF R&amp;D</text>
<text x="126" y="198.7">DEPARTMENT EXCEPT AS AUTHORIZED BY COMPAL ELECTRONICS, INC. NEITHER THIS SHEET NOR THE INFORMATION IT CONTAINS</text>
<text x="126" y="200.1">MAY BE USED BY OR DISCLOSED TO ANY THIRD PARTY WITHOUT PRIOR WRITTEN CONSENT OF COMPAL ELECTRONICS, INC.</text>
</g>
<g font-size="1.1" fill="#010202">
<text x="29.3" y="1.2">A</text>
<text x="84.7" y="1.2">B</text>
<text x="140" y="1.2">C</text>
<text x="195.4" y="1.2">D</text>
<text x="250.8" y="1.2">E</text>
<text x=".4" y="28.3">1</text>
<text x="278.9" y="28.3">1</text>
<text x=".4" y="79.5">2</text>
<text x="278.9" y="79.5">2</text>
<text x=".4" y="130.7">3</text>
<text x="278.9" y="130.7">3</text>
<text x=".4" y="181.9">4</text>
<text x="278.9" y="181.9">4</text>
<text x="29.3" y="207.7">A</text>
<text x="84.7" y="207.7">B</text>
<text x="140" y="207.7">C</text>
<text x="195.4" y="207.7">D</text>
<text x="250.8" y="207.7">E</text>
</g>
</svg>
